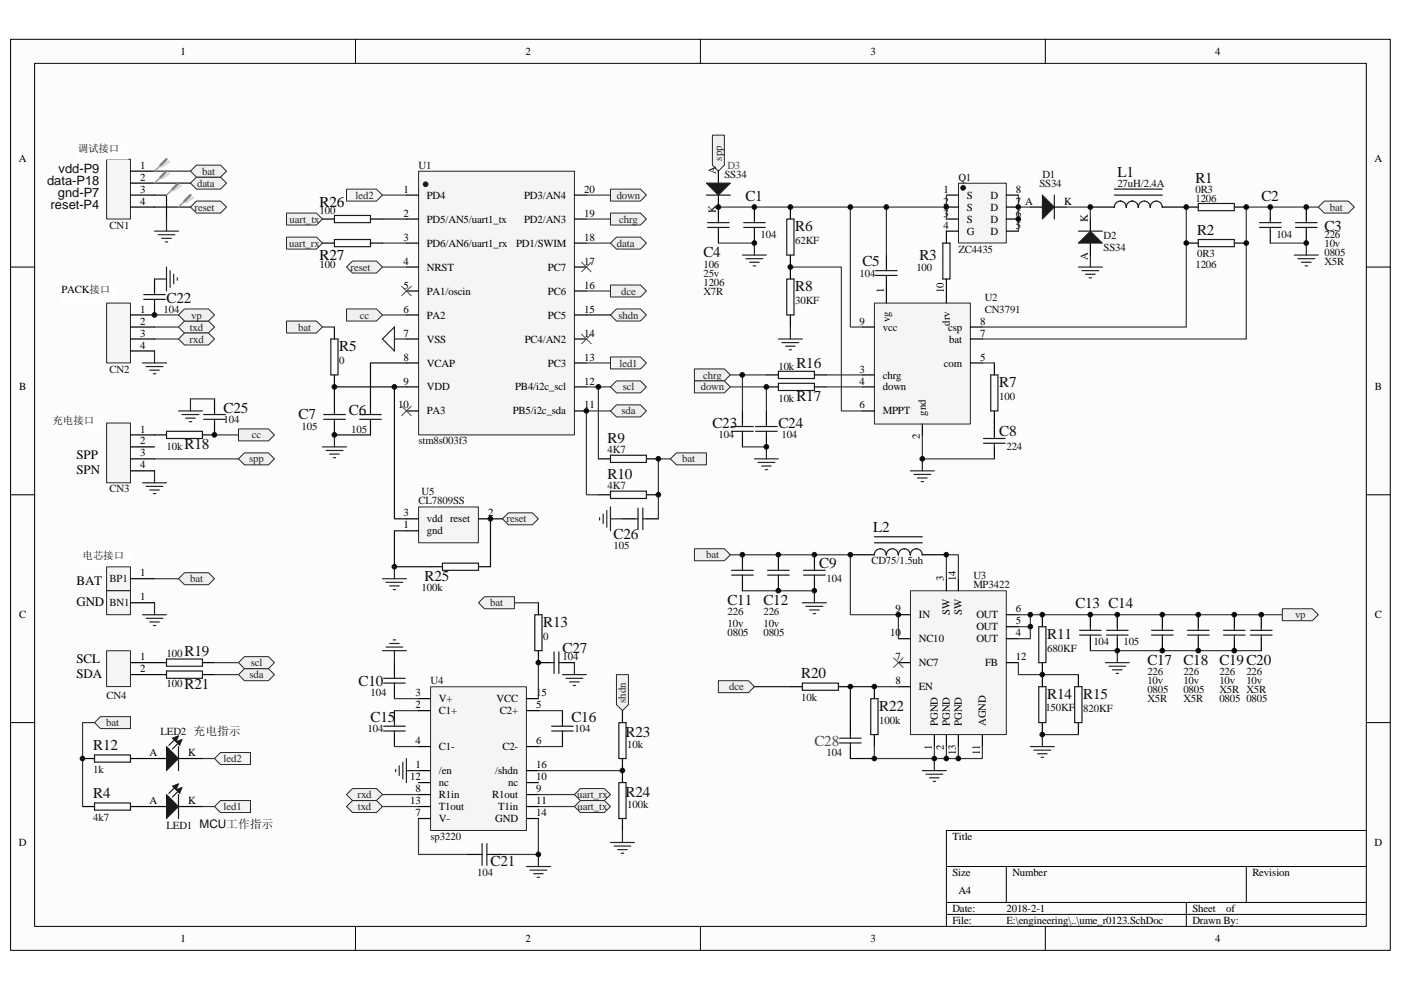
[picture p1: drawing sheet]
<svg xmlns="http://www.w3.org/2000/svg" width="297mm" height="210mm" viewBox="0 0 297 210" stroke-linecap="round" stroke-linejoin="round" font-family="sans-serif">
<path d="M2.3 8.4h292.5v193.2h-292.5z" fill="#fcfcfc"/>
<path d="M2.2 8.3h292.6v193.3h-292.6z" fill="none" stroke="#000" stroke-width=".21"/>
<path d="M7.4 13.5h282.3v183h-282.3z" fill="#fcfcfc"/>
<g fill="none" stroke="#000" stroke-width=".21">
<path d="M7.3 13.4h282.4v183.1h-282.4zM75.4 8.3v5.1M148.5 8.3v5.1M221.6 8.3v5.1M2.2 56.6h5.1M289.7 56.6h5.1M2.2 104.9h5.1M289.7 104.9h5.1M2.2 153.3h5.1M289.7 153.3h5.1M289.7 176.1h-89v20.4M75.4 196.5v5.1"/>
<path d="M148.5 196.5v5.1M200.7 183.8h89M200.7 191.4h89M200.7 194h89M213.4 183.8v7.6M221.6 196.5v5.1M251.5 191.4v5.1M264.2 183.8v7.6"/>
</g>
<path d="M193.1 125.3h20.3v30.5h-20.3z" fill="#f5f5f5"/>
<path d="M193 125.3h20.4v30.5h-20.4z" fill="none" stroke="#262626" stroke-width=".21"/>
<g fill="none" stroke="#000" stroke-width=".25">
<path d="M190.5 130.4h2.5M190.5 135.5h2.5M200.7 122.7v2.6M203.2 122.7v2.6M213.4 130.4h2.5M213.4 135.5h2.5M213.4 132.9h2.5M190.5 145.6h2.5M190.5 140.5h2.5M198.1 155.8v2.5M200.7 155.8v2.5M203.2 155.8v2.5"/>
<path d="M208.3 155.8v2.5M213.4 140.5h2.5"/>
</g>
<path d="M88.8 36.3h33v55.9h-33z" fill="#f5f5f5"/>
<path d="M88.7 36.3h33.1v55.9h-33.1z" fill="none" stroke="#262626" stroke-width=".21"/>
<path d="M86.2 56.6h2.5M86.2 61.7h2.5M86.2 66.8h2.5M86.2 71.9h2.5M86.2 77h2.5M86.2 82.1h2.5M86.2 87.2h2.5M121.8 87.2h2.5" fill="none" stroke="#000" stroke-width=".25"/>
<circle cx="90.2" cy="39.1" r=".5" fill="#151515" stroke="#1c1c1c" stroke-width=".21"/>
<g fill="none" stroke="#000" stroke-width=".25">
<path d="M86.2 51.6h2.5M86.2 46.5h2.5M86.2 41.4h2.5M121.8 56.6h2.5M121.8 51.6h2.5M121.8 46.5h2.5M121.8 41.4h2.5M121.8 77h2.5M121.8 71.9h2.5M121.8 66.8h2.5M121.8 61.7h2.5M121.8 82.1h2.5"/>
<path d="M172.7 117.7v2.5M180.3 117.7h5.1M195.6 117.7h5.1M172.7 122.7v2.6M221 130.4v2.5M231.2 130.4v2.5M231.2 135.5v2.5M236.9 130.4v2.5M236.9 135.5v2.5M221 140.5v5.1M221 153.3v2.5"/>
</g>
<g fill="none" stroke="#1c1c1c" stroke-width=".25">
<path d="M185.4 117.7a1.26 1.26 0 0 1 1.2-1.3 1.26 1.26 0 0 1 1.3 1.3M185.4 113.9h10.2M185.4 115.1h10.2M187.9 117.7a1.26 1.26 0 0 1 1.3-1.3 1.26 1.26 0 0 1 1.3 1.3M190.5 117.7a1.25 1.25 0 0 1 1.3-1.3h-.1a1.26 1.26 0 0 1 1.3 1.3 1.27 1.27 0 0 1 1.3-1.3 1.26 1.26 0 0 1 1.2 1.3M170.4 122h4.6M170.4 121h4.6M172.7 120.2v.8M172.7 122v.7M220.2 132.9h1.6v7.6h-1.6zM228.9 134.7h4.6M228.9 133.7h4.6"/>
<path d="M231.2 132.9v.8M231.2 134.7v.8M234.6 134.7h4.6M234.6 133.7h4.6M236.9 132.9v.8M236.9 134.7v.8M220.2 145.6h1.6v7.7h-1.6z"/>
</g>
<path d="M154.9 117.7h25.4v12.7h10.2v5.1M215.9 132.9h2.6M218.5 130.4v5.1h-2.6M198.1 158.3v2.6h2.6M200.7 158.3v2.6h2.5v-2.6M208.3 158.3v2.6h-5.1" fill="none" stroke="#393939" stroke-width=".25"/>
<g fill="none" stroke="#262626" stroke-width=".25">
<path d="M170.1 127.8h5.1M170.9 128.6h3.6M171.7 129.4h2M172.4 130.1h.5M172.7 125.3v2.5M236.9 138v2.5M234.4 140.5h5M235.1 141.3h3.6M235.9 142.1h2M236.6 142.8h.5M195.6 163.4h5.1M196.3 164.2h3.6"/>
<path d="M197.1 165h2M197.8 165.7h.5M198.1 160.9v2.5"/>
</g>
<g fill="#f0f0f0" stroke="#262626" stroke-width=".21">
<path d="M271.9 129.1h6.3l1.3 1.3-1.3 1.3h-6.3z" fill-rule="evenodd"/>
<path d="M37.8 69.4l1.3-1.3h5.1l1.3 1.3-1.3 1.2h-5.1z" fill-rule="evenodd"/>
</g>
<path d="M32.8 69.4h5" fill="none" stroke="#393939" stroke-width=".25"/>
<g fill="#f0f0f0" stroke="#262626" stroke-width=".21">
<path d="M60.7 50.3h6.4l1.3 1.3-1.3 1.2h-6.4z" fill-rule="evenodd"/>
<path d="M60.7 45.2h6.4l1.3 1.3-1.3 1.2h-6.4z" fill-rule="evenodd"/>
</g>
<path d="M81.1 51.6h5.1" fill="none" stroke="#393939" stroke-width=".25"/>
<path d="M37.8 71.9l1.3-1.3h5.1l1.3 1.3-1.3 1.3h-5.1z" fill-rule="evenodd" fill="#f0f0f0" stroke="#262626" stroke-width=".21"/>
<path d="M32.8 71.9h5" fill="none" stroke="#393939" stroke-width=".25"/>
<path d="M39.1 65.5h5.1l1.3 1.3-1.3 1.3h-5.1l-1.3-1.3z" fill-rule="evenodd" fill="#f0f0f0" stroke="#262626" stroke-width=".21"/>
<path d="M32.8 66.8h5" fill="none" stroke="#393939" stroke-width=".25"/>
<path d="M70.9 84.6v2.6M70.9 89.7v2.5" fill="none" stroke="#000" stroke-width=".25"/>
<path d="M68.6 87.9h4.6M68.6 88.9h4.6M70.9 87.2v.7M70.9 88.9v.8" fill="none" stroke="#1c1c1c" stroke-width=".25"/>
<path d="M73.5 40.1h6.3l1.3 1.3-1.3 1.3h-6.3z" fill-rule="evenodd" fill="#f5f5f5" stroke="#262626" stroke-width=".21"/>
<path d="M70.9 69.4v2.5M70.9 79.5v2.6M78.5 84.6v2.6M78.5 89.7v2.5M30.2 160.9h5.1M37.8 160.9h5.1" fill="none" stroke="#000" stroke-width=".25"/>
<path d="M70.1 71.9h1.6v7.6h-1.6zM76.3 87.9h4.5M76.3 88.9h4.5M78.5 87.2v.7M78.5 88.9v.8M37.6 156.3l-1.8 1.8M37.8 158.3v5.1M38.4 157.1l-1.8 1.8" fill="none" stroke="#1c1c1c" stroke-width=".25"/>
<path d="M86.2 77h-7.7v7.6M70.9 92.2h7.6M86.2 82.1h-15.3v2.5" fill="none" stroke="#0e0e0e" stroke-width=".25"/>
<g fill="#1c1c1c" stroke="#1c1c1c" stroke-width=".21">
<path d="M35.3 158.3l2.5 2.6-2.5 2.5z"/>
<path d="M37.3 157.3l1.3-.5-.5 1.3z"/>
<path d="M36.6 156.6l1.2-.5-.5 1.2z"/>
</g>
<path d="M46.8 169.8h6.3v2.5h-6.3l-1.3-1.2z" fill-rule="evenodd" fill="#f5f5f5" stroke="#262626" stroke-width=".21"/>
<path d="M17.5 160.9h2.5M27.7 160.9h2.5" fill="none" stroke="#000" stroke-width=".25"/>
<path d="M20 160.1h7.7v1.5h-7.7z" fill="none" stroke="#1c1c1c" stroke-width=".25"/>
<path d="M42.9 160.9h2.6" fill="none" stroke="#393939" stroke-width=".25"/>
<path d="M81.1 71.9l2.5-2.5v5zM83.6 71.9h2.6" fill="none" stroke="#262626" stroke-width=".25"/>
<path d="M22.6 33.8h5.1v12.7h-5.1z" fill="#f5f5f5"/>
<path d="M22.6 33.8h5.1v12.7h-5.1z" fill="none" stroke="#262626" stroke-width=".21"/>
<path d="M27.7 36.3h5.1M27.7 38.8h5.1M27.7 41.4h5.1M27.7 43.9h5.1" fill="none" stroke="#000" stroke-width=".25"/>
<path d="M16.5 30.2h10.7v3.5h-10.7z" fill="#fefefe"/>
<path d="M16.5 30.2h10.7v3.5h-10.7z" fill="none" stroke="#fefefe" stroke-width=".21"/>
<path d="M40.4 38.8l1.3-1.2h5.1l1.2 1.2-1.2 1.3h-5.1z" fill-rule="evenodd" fill="#f0f0f0" stroke="#262626" stroke-width=".21"/>
<path d="M32.8 38.8h7.6" fill="none" stroke="#0e0e0e" stroke-width=".25"/>
<path d="M40.4 43.9l1.3-1.2h5.1l1.2 1.2-1.2 1.3h-5.1z" fill-rule="evenodd" fill="#f0f0f0" stroke="#262626" stroke-width=".21"/>
<path d="M32.8 43.9h7.6M32.8 41.4h2.5v5.1" fill="none" stroke="#0e0e0e" stroke-width=".25"/>
<path d="M32.8 49h5M33.5 49.8h3.6M34.3 50.5h2M35 51.3h.6M35.3 46.5v2.5" fill="none" stroke="#262626" stroke-width=".25"/>
<path d="M73.5 56.6l1.2-1.2h5.1l1.3 1.2-1.3 1.3h-5.1z" fill-rule="evenodd" fill="#f0f0f0" stroke="#262626" stroke-width=".21"/>
<path d="M81.1 56.6h5.1" fill="none" stroke="#393939" stroke-width=".25"/>
<path d="M129.4 51.6l1.3-1.3h5.1l1.3 1.3-1.3 1.2h-5.1z" fill-rule="evenodd" fill="#f0f0f0" stroke="#262626" stroke-width=".21"/>
<path d="M124.3 51.6h5.1" fill="none" stroke="#393939" stroke-width=".25"/>
<path d="M147.2 116.4h6.4l1.3 1.3-1.3 1.2h-6.4z" fill-rule="evenodd" fill="#f0f0f0" stroke="#262626" stroke-width=".21"/>
<path d="M189.5 139.5l2 2.1M191.5 139.5l-2 2.1" fill="none" stroke="#4c4c4c" stroke-width=".21"/>
<g fill="#f0f0f0" stroke="#262626" stroke-width=".21">
<path d="M51.8 141.8h5.1l1.3 1.3-1.3 1.3h-5.1l-1.2-1.3z" fill-rule="evenodd"/>
<path d="M50.6 140.5l1.2-1.2h5.1l1.3 1.2-1.3 1.3h-5.1z" fill-rule="evenodd"/>
</g>
<path d="M17.5 116.7h10.7v3.5h-10.7z" fill="#fefefe"/>
<path d="M17.5 116.7h10.7v3.5h-10.7z" fill="none" stroke="#fefefe" stroke-width=".21"/>
<path d="M30.2 130.4h5.1M31 131.1h3.5M31.7 131.9h2.1M32.5 132.7h.5M32.8 127.8v2.6" fill="none" stroke="#262626" stroke-width=".25"/>
<g fill="#f0f0f0" stroke="#262626" stroke-width=".21">
<path d="M129.4 82.1l1.3-1.3h5.1l1.3 1.3-1.3 1.2h-5.1z" fill-rule="evenodd"/>
<path d="M130.7 85.9h5.1l1.3 1.3-1.3 1.2h-5.1l-1.3-1.2z" fill-rule="evenodd"/>
</g>
<path d="M124.3 82.1h5.1M126.9 82.1v15.2M129.4 87.2h-5.1v17.7h2.6" fill="none" stroke="#393939" stroke-width=".25"/>
<path d="M126.9 97.3h2.5M137.1 97.3h2.5M126.9 104.9h2.5M137.1 104.9h2.5" fill="none" stroke="#000" stroke-width=".25"/>
<path d="M129.4 96.6h7.7v1.5h-7.7zM129.4 104.2h7.7v1.5h-7.7z" fill="none" stroke="#1c1c1c" stroke-width=".25"/>
<path d="M142.1 97.3l1.3-1.2h6.4v2.5h-6.4z" fill-rule="evenodd" fill="#f0f0f0" stroke="#262626" stroke-width=".21"/>
<path d="M68.4 69.4h2.5" fill="none" stroke="#393939" stroke-width=".25"/>
<g fill="#f0f0f0" stroke="#262626" stroke-width=".21">
<path d="M60.7 68.1h6.4l1.3 1.3-1.3 1.2h-6.4z" fill-rule="evenodd"/>
<path d="M40.4 36.3l1.3-1.3h5.1l1.2 1.3-1.2 1.3h-5.1z" fill-rule="evenodd"/>
</g>
<path d="M32.8 36.3h7.6" fill="none" stroke="#393939" stroke-width=".25"/>
<path d="M20 153.3l1.3-1.3h6.4v2.5h-6.4z" fill-rule="evenodd" fill="#f0f0f0" stroke="#262626" stroke-width=".21"/>
<path d="M228.6 143.1v2.5M228.6 153.3v2.5" fill="none" stroke="#000" stroke-width=".25"/>
<path d="M227.9 145.6h1.5v7.7h-1.5z" fill="none" stroke="#1c1c1c" stroke-width=".25"/>
<path d="M157.4 125.3h15.3M231.2 138h36.2M215.9 140.5v2.6h12.7M221 155.8h7.6" fill="none" stroke="#393939" stroke-width=".25"/>
<path d="M37.8 122.7l1.3-1.2h5.1l1.3 1.2-1.3 1.3h-5.1z" fill-rule="evenodd" fill="#f0f0f0" stroke="#262626" stroke-width=".21"/>
<path d="M246.4 130.4v2.5M246.4 135.5v2.5" fill="none" stroke="#000" stroke-width=".25"/>
<path d="M244.2 134.7h4.5M244.2 133.7h4.5M246.4 132.9v.8M246.4 134.7v.8" fill="none" stroke="#1c1c1c" stroke-width=".25"/>
<path d="M13.1 60.1h11.4v4.2h-11.4z" fill="#fefefe"/>
<path d="M13.1 60.1h11.4v4.2h-11.4z" fill="none" stroke="#fefefe" stroke-width=".21"/>
<path d="M22.6 120.2h5.1v5.1h-5.1z" fill="#f5f5f5"/>
<path d="M22.6 120.2h5.1v5.1h-5.1z" fill="none" stroke="#262626" stroke-width=".21"/>
<path d="M27.7 122.7h5.1" fill="none" stroke="#000" stroke-width=".25"/>
<path d="M22.6 125.3h5.1v5.1h-5.1z" fill="#f5f5f5"/>
<path d="M22.6 125.3h5.1v5.1h-5.1z" fill="none" stroke="#262626" stroke-width=".21"/>
<path d="M27.7 127.8h5.1" fill="none" stroke="#000" stroke-width=".25"/>
<path d="M22.6 138h5.1v7.6h-5.1z" fill="#f5f5f5"/>
<path d="M22.6 138h5.1v7.6h-5.1z" fill="none" stroke="#262626" stroke-width=".21"/>
<path d="M157.4 117.7v2.5M165 117.7v2.5M157.4 122.7v2.6M165 122.7v2.6M254.1 130.4v2.5M254.1 135.5v2.5M261.7 130.4v2.5M261.7 135.5v2.5M267.4 130.4v2.5M267.4 135.5v2.5M27.7 140.5h5.1M27.7 143.1h5.1" fill="none" stroke="#000" stroke-width=".25"/>
<g fill="none" stroke="#1c1c1c" stroke-width=".25">
<path d="M155.1 122h4.6M155.1 121h4.6M157.4 120.2v.8M157.4 122v.7M162.7 122h4.6M162.7 121h4.6M165 120.2v.8M165 122v.7M251.8 134.7h4.6M251.8 133.7h4.6M254.1 132.9v.8M254.1 134.7v.8"/>
<path d="M259.4 134.7h4.6M259.4 133.7h4.6M261.7 132.9v.8M261.7 134.7v.8M265.1 134.7h4.6M265.1 133.7h4.6M267.4 132.9v.8M267.4 134.7v.8"/>
</g>
<path d="M200.7 122.7v-5h2.5v5M215.9 130.4h56" fill="none" stroke="#393939" stroke-width=".25"/>
<path d="M85.2 60.7l2 2M87.2 60.7l-2 2M123.3 70.9l2 2M125.3 70.9l-2 2M85.2 86.1l2 2.1M87.2 86.1l-2 2.1" fill="none" stroke="#4c4c4c" stroke-width=".21"/>
<path d="M218.5 158.3h5M219.2 159.1h3.6M220 159.9h2M221 155.8v2.5M220.7 160.6h.6" fill="none" stroke="#262626" stroke-width=".25"/>
<path d="M22.6 64.3h5.1v12.7h-5.1z" fill="#f5f5f5"/>
<path d="M22.6 64.3h5.1v12.7h-5.1z" fill="none" stroke="#262626" stroke-width=".21"/>
<path d="M27.7 66.8h5.1M27.7 69.4h5.1M27.7 71.9h5.1M27.7 74.4h5.1" fill="none" stroke="#000" stroke-width=".25"/>
<path d="M185.4 64.3h20.3v25.6h-20.3z" fill="#f5f5f5"/>
<path d="M185.4 64.3h20.3v25.6h-20.3z" fill="none" stroke="#262626" stroke-width=".21"/>
<g fill="none" stroke="#000" stroke-width=".25">
<path d="M182.8 69.4h2.6M182.8 79.5h2.6M187.9 61.7v2.6M200.7 61.7v2.6M205.7 69.4h2.6M205.7 71.9h2.6M205.7 77h2.6M210.8 77v2.5M182.8 87.2h2.6M182.8 82.1h2.6M195.6 90v2.5M210.8 87.2v5"/>
<path d="M210.8 94.8v2.5"/>
</g>
<path d="M210.1 79.5h1.5v7.7h-1.5zM208.5 94h4.6M208.5 93h4.6M210.8 92.2v.8M210.8 94v.8" fill="none" stroke="#1c1c1c" stroke-width=".25"/>
<path d="M208.3 77h2.5" fill="none" stroke="#393939" stroke-width=".25"/>
<path d="M193 99.9h5.1M195.6 97.3v2.6M193.8 100.6h3.5M194.5 101.4h2.1M195.3 102.2h.5" fill="none" stroke="#262626" stroke-width=".25"/>
<path d="M203.2 38.9h10.2v12.6h-10.2z" fill="#f5f5f5"/>
<path d="M203.2 38.9h10.2v12.6h-10.2z" fill="none" stroke="#262626" stroke-width=".21"/>
<g fill="none" stroke="#000" stroke-width=".25">
<path d="M152.3 43.9v2.6M152.3 49v2.6M160 43.9v2.6M160 49v2.6M167.6 43.9v2.6M167.6 54.1v5.1M187.9 54.1v2.5M187.9 59.2v2.5M200.7 41.4h2.5M200.7 43.9h2.5M200.7 46.5h2.5M200.7 59.2v2.5"/>
<path d="M203.2 49h-2.5v2.6M213.4 41.4h2.5M213.4 43.9h2.5M213.4 46.5h2.5M213.4 49h2.5M231.2 43.9h5.1M246.4 43.9h7.7M251.5 51.6h2.6M261.7 43.9h2.5M261.7 51.6h2.5M269.3 43.9v2.6M269.3 49v2.6"/>
<path d="M277 43.9v2.6M277 49v2.6M167.6 66.8v2.6M17.5 171.1h2.5M27.7 171.1h7.6M37.8 171.1h5.1"/>
</g>
<circle cx="204.2" cy="39.8" r=".5" fill="#000" stroke="#1c1c1c" stroke-width=".21"/>
<g fill="none" stroke="#1c1c1c" stroke-width=".25">
<path d="M150 48.2h4.6M150 47.2h4.6M152.3 46.5v.7M152.3 48.2v.8M157.7 48.2h4.5M157.7 47.2h4.5M160 46.5v.7M160 48.2v.8M166.8 59.2h1.5v7.6h-1.5zM166.8 46.5h1.5v7.6h-1.5zM185.6 58.4h4.6M185.6 57.4h4.6"/>
<path d="M187.9 56.6v.8M187.9 58.4v.8M199.9 51.6h1.5v7.6h-1.5zM236.3 40.1h10.1M236.3 41.4h10.1M246.4 43.9a1.26 1.26 0 0 0-1.2-1.2 1.26 1.26 0 0 0-1.3 1.2 1.26 1.26 0 0 0-1.3-1.2 1.26 1.26 0 0 0-1.3 1.2 1.27 1.27 0 0 0-1.2-1.2 1.27 1.27 0 0 0-1.3 1.2 1.27 1.27 0 0 0-1.3-1.2 1.27 1.27 0 0 0-1.2 1.2M254.1 43.2h7.6v1.5h-7.6zM254.1 50.8h7.6v1.5h-7.6zM267 48.2h4.6M267 47.2h4.6M269.3 46.5v.7M269.3 48.2v.8"/>
<path d="M274.7 48.2h4.5M274.7 47.2h4.5M277 46.5v.7M277 48.2v.8M20 170.3h7.7v1.5h-7.7zM37.6 166.5l-1.8 1.8M37.8 168.5v5.1M38.4 167.3l-1.8 1.7"/>
</g>
<path d="M152.3 51.6h7.7M152.3 43.9h48.4M180.3 43.9v25.5h2.5M187.9 43.9v10.2M200.7 41.4v5.1M269.3 51.6h7.7M195.6 92.5v4.8h15.2" fill="none" stroke="#393939" stroke-width=".25"/>
<g fill="#1c1c1c" stroke="#1c1c1c" stroke-width=".21">
<path d="M35.3 168.5l2.5 2.6-2.5 2.5z"/>
<path d="M37.3 167.5l1.3-.5-.5 1.3z"/>
<path d="M36.6 166.8l1.2-.6-.5 1.3z"/>
</g>
<path d="M157.4 54.1h5.1M158.2 54.9h3.5M158.9 55.6h2.1M159.7 56.4h.5M160 51.6v2.5M274.4 54.1h5.1M275.2 54.9h3.5M275.9 55.6h2.1M276.7 56.4h.5M277 51.6v2.5" fill="none" stroke="#262626" stroke-width=".25"/>
<path d="M279.5 43.9l1.3-1.2h5.1l1.2 1.2-1.2 1.3h-5.1z" fill-rule="evenodd" fill="#f0f0f0" stroke="#262626" stroke-width=".21"/>
<path d="M215.9 43.9h2.6M215.9 41.4v7.6M226.1 43.9h5.1v2.6M251.5 43.9v25.5h-43.2M279.5 43.9h-15.3v28h-55.9" fill="none" stroke="#393939" stroke-width=".25"/>
<path d="M218.5 43.9h2.5M223.5 43.9h2.6M231.2 46.5v2.5M231.2 51.6v2.5" fill="none" stroke="#000" stroke-width=".25"/>
<g fill="#1c1c1c" stroke="#1c1c1c" stroke-width=".21">
<path d="M228.6 51.6l2.6-2.6 2.5 2.6z"/>
<path d="M221 41.4l2.5 2.5-2.5 2.6z"/>
</g>
<path d="M223.5 41.4v5.1M228.6 49h5.1" fill="none" stroke="#1c1c1c" stroke-width=".25"/>
<path d="M228.6 56.6h5.1M229.4 57.4h3.6M230.2 58.2h2M230.9 58.9h.5M231.2 54.1v2.5" fill="none" stroke="#262626" stroke-width=".25"/>
<g fill="#f0f0f0" stroke="#262626" stroke-width=".21">
<path d="M151 28.7h2.6v6.3l-1.3 1.3-1.3-1.3z" fill-rule="evenodd"/>
<path d="M50.6 97.3l1.2-1.2h5.1l1.3 1.2-1.3 1.3h-5.1z" fill-rule="evenodd"/>
</g>
<path d="M32.8 97.3h17.8" fill="none" stroke="#393939" stroke-width=".25"/>
<path d="M11.2 88.1h10.6v3.5h-10.6z" fill="#fefefe"/>
<path d="M11.2 88.1h10.6v3.5h-10.6z" fill="none" stroke="#fefefe" stroke-width=".21"/>
<path d="M32.8 99.9v2.5M30.2 102.4h5.1M31 103.2h3.5M31.7 103.9h2.1M32.5 104.7h.5M111.6 183.8h5.1M112.4 184.6h3.5M113.1 185.3h2.1M113.9 186.1h.5M114.1 181.2v2.6" fill="none" stroke="#262626" stroke-width=".25"/>
<path d="M83.6 140.5v2.6M83.6 145.6v2.6M83.6 150.7v2.6M83.6 155.8v2.5M119.2 150.7v2.6M119.2 155.8v2.5M98.9 181.2h2.5M104 181.2h2.5" fill="none" stroke="#000" stroke-width=".25"/>
<g fill="none" stroke="#1c1c1c" stroke-width=".25">
<path d="M81.3 144.9h4.6M81.3 143.9h4.6M81.3 155h4.6M81.3 154h4.6M83.6 143.1v.8M83.6 144.9v.7M83.6 153.3v.7M83.6 155v.8M117 155h4.5M117 154h4.5M119.2 153.3v.7M119.2 155v.8"/>
<path d="M102.2 178.9v4.6M103.2 178.9v4.6M101.4 181.2h.8M103.2 181.2h.8"/>
</g>
<path d="M83.6 150.7h5.1M83.6 158.3h5.1M114.1 150.7h5.1M114.1 158.3h5.1M81.1 168.5h7.6M114.1 168.5h7.7" fill="none" stroke="#393939" stroke-width=".25"/>
<g fill="#f0f0f0" stroke="#262626" stroke-width=".21">
<path d="M101.4 127.8l1.3-1.2h6.4v2.5h-6.4z" fill-rule="evenodd"/>
<path d="M73.5 171.1l1.2-1.3h5.1l1.3 1.3-1.3 1.2h-5.1z" fill-rule="evenodd"/>
<path d="M73.5 168.5l1.2-1.2h5.1l1.3 1.2-1.3 1.3h-5.1z" fill-rule="evenodd"/>
</g>
<path d="M81.1 171.1h7.6M114.1 171.1h7.7" fill="none" stroke="#393939" stroke-width=".25"/>
<g fill="#f0f0f0" stroke="#262626" stroke-width=".21">
<path d="M121.8 168.5l1.3-1.2h5l1.3 1.2-1.3 1.3h-5z" fill-rule="evenodd"/>
<path d="M121.8 171.1l1.3-1.3h5l1.3 1.3-1.3 1.2h-5z" fill-rule="evenodd"/>
</g>
<path d="M185.4 158.3v2.6h12.7M185.4 145.6h5.1M88.7 173.6v7.6h10.2M114.1 173.6v7.6h-7.6" fill="none" stroke="#393939" stroke-width=".25"/>
<path d="M114.1 127.8v2.6M114.1 138v2.5M167.6 145.6h2.5M177.8 145.6h2.5M185.4 145.6v2.6M185.4 155.8v2.5" fill="none" stroke="#000" stroke-width=".25"/>
<path d="M113.4 130.4h1.5v7.6h-1.5zM170.1 144.9h7.7v1.5h-7.7zM184.6 148.2h1.6v7.6h-1.6z" fill="none" stroke="#1c1c1c" stroke-width=".25"/>
<path d="M129.4 60.5h6.4l1.3 1.2-1.3 1.3h-6.4z" fill-rule="evenodd" fill="#f0f0f0" stroke="#262626" stroke-width=".21"/>
<path d="M124.3 61.7h5.1" fill="none" stroke="#393939" stroke-width=".25"/>
<path d="M152.3 144.4h6.4l1.3 1.2-1.3 1.3h-6.4z" fill-rule="evenodd" fill="#f0f0f0" stroke="#262626" stroke-width=".21"/>
<path d="M42.9 171.1h2.6" fill="none" stroke="#393939" stroke-width=".25"/>
<path d="M45.5 160.9l1.3-1.3h6.3v2.6h-6.3z" fill-rule="evenodd" fill="#f5f5f5" stroke="#262626" stroke-width=".21"/>
<path d="M162.5 79.5h2.5M172.7 79.5h2.5M162.5 82.1h2.5M172.7 82.1h2.5" fill="none" stroke="#000" stroke-width=".25"/>
<path d="M165 78.8h7.7v1.5h-7.7zM165 81.3h7.7v1.5h-7.7z" fill="none" stroke="#1c1c1c" stroke-width=".25"/>
<path d="M124.3 46.5h5.1M124.3 77h5.1" fill="none" stroke="#393939" stroke-width=".25"/>
<g fill="#f0f0f0" stroke="#262626" stroke-width=".21">
<path d="M129.4 45.2h6.4l1.3 1.3-1.3 1.2h-6.4z" fill-rule="evenodd"/>
<path d="M129.4 40.1h6.4l1.3 1.3-1.3 1.3h-6.4z" fill-rule="evenodd"/>
<path d="M147.2 78.3h6.4l1.3 1.2-1.3 1.3h-6.4z" fill-rule="evenodd"/>
<path d="M147.2 80.8h6.4l1.3 1.3-1.3 1.2h-6.4z" fill-rule="evenodd"/>
</g>
<path d="M165 71.9h5.1M165.8 72.7h3.6M166.6 73.4h2M167.3 74.2h.5M167.6 69.4v2.5M160 97.3h5M160.7 98.1h3.6M161.5 98.8h2M162.2 99.6h.5M162.5 94.8v2.5" fill="none" stroke="#262626" stroke-width=".25"/>
<path d="M157.4 87.2v2.5M157.4 92.2v2.6M162.5 87.2v2.5M162.5 92.2v2.6" fill="none" stroke="#000" stroke-width=".25"/>
<path d="M155.1 91.5h4.6M155.1 90.5h4.6M157.4 89.7v.8M157.4 91.5v.7M160.2 91.5h4.6M160.2 90.5h4.6M162.5 89.7v.8M162.5 91.5v.7" fill="none" stroke="#1c1c1c" stroke-width=".25"/>
<path d="M167.6 56.6h10.8v30.6h4.4M154.9 79.5h7.6M157.4 79.5v7.7M175.2 79.5h7.6M154.9 82.1h7.6v5.1M157.4 94.8h5.1M175.2 82.1h7.6" fill="none" stroke="#393939" stroke-width=".25"/>
<path d="M22.6 89.7h5.1v12.7h-5.1z" fill="#f5f5f5"/>
<path d="M22.6 89.7h5.1v12.7h-5.1z" fill="none" stroke="#262626" stroke-width=".21"/>
<path d="M27.7 92.2h7.6M27.7 94.8h5.1M27.7 97.3h5.1M27.7 99.9h5.1M42.9 92.2h2.6" fill="none" stroke="#000" stroke-width=".25"/>
<path d="M35.3 91.5h7.6v1.5h-7.6z" fill="none" stroke="#1c1c1c" stroke-width=".25"/>
<g fill="#f0f0f0" stroke="#262626" stroke-width=".21">
<path d="M50.6 91h6.3l1.3 1.2-1.3 1.3h-6.3z" fill-rule="evenodd"/>
<path d="M73.5 65.5h6.3l1.3 1.3-1.3 1.3h-6.3z" fill-rule="evenodd"/>
</g>
<path d="M81.1 66.8h5.1M40.4 84.6h5.1M45.5 92.2h5.1M32.8 122.7h5M20 153.3h-2.5v17.8M45.5 140.5h5.1M45.5 143.1h5.1" fill="none" stroke="#393939" stroke-width=".25"/>
<g fill="none" stroke="#262626" stroke-width=".25">
<path d="M32.8 59.2h2.5M35.3 56.6v5.1M36.1 57.4v3.6M36.8 58.2v2M37.6 58.9v.5M30.2 77h5.1M31 77.7h3.5M31.7 78.5h2.1M32.5 79.3h.5M32.8 74.4v2.6M37.8 87.2h5.1M38.6 87.9h3.6"/>
<path d="M39.4 88.7h2M40.1 89.5h.5M40.4 84.6v2.6M68.4 94.8h5.1M69.1 95.5h3.6M69.9 96.3h2M70.7 97.1h.5M70.9 92.2v2.6"/>
</g>
<path d="M32.8 59.2v2.5M32.8 64.3v2.5M45.5 84.6v2.6M45.5 89.7v2.5M32.8 143.1h2.5M32.8 140.5h2.5M42.9 143.1h2.6M42.9 140.5h2.6" fill="none" stroke="#000" stroke-width=".25"/>
<path d="M30.5 62.5h4.5M30.5 63.5h4.5M32.8 61.7v.8M32.8 63.5v.8M43.2 88.9h4.6M43.2 87.9h4.6M45.5 87.2v.7M45.5 88.9v.8M35.3 139.8h7.6v1.5h-7.6zM35.3 142.3h7.6v1.6h-7.6z" fill="none" stroke="#1c1c1c" stroke-width=".25"/>
<path d="M129.4 75.7h6.4l1.3 1.3-1.3 1.3h-6.4z" fill-rule="evenodd" fill="#f5f5f5" stroke="#262626" stroke-width=".21"/>
<path d="M124.3 41.4h5.1M142.1 97.3h-2.5v12.7" fill="none" stroke="#393939" stroke-width=".25"/>
<path d="M132 110h2.5M137.1 110h2.5" fill="none" stroke="#000" stroke-width=".25"/>
<path d="M134.5 110h.8M135.3 107.8v4.5M136.3 110h.8M136.3 107.8v4.5" fill="none" stroke="#1c1c1c" stroke-width=".25"/>
<path d="M127.1 109.8v.5M127.9 109v2.1M128.6 108.3v3.5M129.4 110h2.6M129.4 107.5v5.1" fill="none" stroke="#262626" stroke-width=".25"/>
<path d="M123.3 55.6l2 2.1M125.3 55.6l-2 2.1" fill="none" stroke="#4c4c4c" stroke-width=".21"/>
<path d="M91.3 145.7h20.3v30.4h-20.3z" fill="#f5f5f5"/>
<path d="M91.3 145.7h20.3v30.4h-20.3z" fill="none" stroke="#262626" stroke-width=".21"/>
<g fill="none" stroke="#000" stroke-width=".25">
<path d="M88.7 150.7h2.6M88.7 148.2h2.6M88.7 158.3h2.6M111.6 150.7h2.5M111.6 148.2h2.5M111.6 158.3h2.5M114.1 140.5h2.6M119.2 140.5h2.6M132 150.7v2.6M88.7 163.4h2.6M88.7 168.5h2.6M88.7 171.1h2.6"/>
<path d="M88.7 166h2.6M88.7 173.6h2.6M111.6 163.4h2.5M111.6 168.5h2.5M111.6 171.1h2.5M111.6 166h2.5M111.6 173.6h2.5M132 160.9v2.5"/>
</g>
<path d="M109.1 127.8h5M83.6 148.2h5.1M114.1 140.5v7.7" fill="none" stroke="#393939" stroke-width=".25"/>
<path d="M117.5 138.3v4.5M118.5 138.3v4.5M116.7 140.5h.8M118.5 140.5h.7M131.2 153.3h1.5v7.6h-1.5z" fill="none" stroke="#1c1c1c" stroke-width=".25"/>
<path d="M81.1 138h5.1M81.8 137.2h3.6M82.6 136.5h2M83.4 135.7h.5M83.6 138v2.5M119.2 143.1h5.1M120 143.9h3.6M120.8 144.6h2M121.5 145.4h.5M121.8 140.5v2.6" fill="none" stroke="#262626" stroke-width=".25"/>
<path d="M130.7 143.1h2.5v6.4l-1.2 1.2-1.3-1.2z" fill-rule="evenodd" fill="#f0f0f0" stroke="#262626" stroke-width=".21"/>
<path d="M114.1 163.4h17.9" fill="none" stroke="#393939" stroke-width=".25"/>
<path d="M132 163.4v2.6M132 173.6v2.5" fill="none" stroke="#000" stroke-width=".25"/>
<path d="M131.2 166h1.5v7.6h-1.5z" fill="none" stroke="#1c1c1c" stroke-width=".25"/>
<path d="M129.4 178.7h5.1M130.2 179.5h3.5M132 176.1v2.6M131 180.2h2M131.7 181h.5" fill="none" stroke="#262626" stroke-width=".25"/>
<path d="M130.7 65.5h5.1l1.3 1.3-1.3 1.3h-5.1l-1.3-1.3z" fill-rule="evenodd" fill="#f0f0f0" stroke="#262626" stroke-width=".21"/>
<path d="M81.1 41.4h5.1" fill="none" stroke="#393939" stroke-width=".25"/>
<path d="M83.9 163.2v.5M84.6 162.4v2.1M85.4 161.6v3.6M86.2 163.4h2.5M86.2 160.9v5.1" fill="none" stroke="#262626" stroke-width=".25"/>
<path d="M152.3 36.3v2.5M152.3 41.4v2.5M180.3 153.3v2.5M180.3 158.3v2.6" fill="none" stroke="#000" stroke-width=".25"/>
<path d="M149.8 41.4h5.1M178 157.6h4.6M178 156.6h4.6M180.3 155.8v.8M180.3 157.6v.7" fill="none" stroke="#1c1c1c" stroke-width=".25"/>
<path d="M160 145.6h7.6M185.4 145.6h-5.1v7.7M180.3 160.9h5.1" fill="none" stroke="#0e0e0e" stroke-width=".25"/>
<path d="M149.8 38.8h5.1l-2.6 2.6z" fill="#1c1c1c" stroke="#1c1c1c" stroke-width=".21"/>
<path d="M88.8 107.5h12.6v7.6h-12.6z" fill="#f5f5f5"/>
<path d="M88.7 107.5h12.7v7.6h-12.7z" fill="none" stroke="#262626" stroke-width=".21"/>
<path d="M86.2 110h2.5M86.2 112.6h2.5M101.4 110h2.6" fill="none" stroke="#000" stroke-width=".25"/>
<path d="M106.5 110l1.3-1.2h5.1l1.2 1.2-1.2 1.3h-5.1z" fill-rule="evenodd" fill="#f0f0f0" stroke="#262626" stroke-width=".21"/>
<path d="M68.4 46.5h2.5M68.4 51.6h2.5M78.5 46.5h2.6M78.5 51.6h2.6M91.3 120.2h2.5M101.4 120.2h2.6" fill="none" stroke="#000" stroke-width=".25"/>
<path d="M70.9 45.7h7.6v1.5h-7.6zM70.9 50.8h7.6v1.5h-7.6zM93.8 119.4h7.6v1.6h-7.6z" fill="none" stroke="#1c1c1c" stroke-width=".25"/>
<path d="M81.1 122.7h5.1M81.8 123.5h3.6M82.6 124.3h2M83.4 125.1h.5M83.6 120.2v2.5" fill="none" stroke="#262626" stroke-width=".25"/>
<path d="M81.1 46.5h5.1M124.3 66.8h5.1M83.6 82.1v27.9h2.6M86.2 112.6h-2.6v7.6h7.7M106.5 110h-2.5v10.2" fill="none" stroke="#0e0e0e" stroke-width=".25"/>
<path d="M34.5 35l-1.7 1.3M34.5 37.6l-1.7 1.2M37.1 40.1l-1.8 1.3M39.6 42.7l-1.8 1.2" fill="none" stroke="#d6d6d6" stroke-width=".21"/>
<path d="M35.8 34.3l-1.5 1M35.8 36.8l-1.5 1M38.4 39.3l-1.6 1.1M40.9 41.9l-1.5 1" fill="none" stroke="#d6d6d6" stroke-width=".51"/>
<path d="M34.3 34.8l-1.5 1.5M34.3 37.3l-1.5 1.5M36.8 39.9l-1.5 1.5M39.4 42.4l-1.6 1.5" fill="none" stroke="#808080" stroke-width=".21"/>
<path d="M35.3 33.8l-1.3 1.2M35.3 36.3l-1.3 1.3M37.8 38.8l-1.2 1.3M40.4 41.4l-1.3 1.3" fill="none" stroke="#808080" stroke-width=".51"/>
<g fill="#0e0e0e" stroke="#0e0e0e" stroke-width=".21">
<circle cx="17.5" cy="160.9" r=".49"/>
<circle cx="32.7" cy="66.8" r=".5"/>
<circle cx="45.5" cy="92.2" r=".49"/>
<circle cx="70.9" cy="92.2" r=".49"/>
<circle cx="70.9" cy="82.1" r=".49"/>
<circle cx="83.6" cy="120.2" r=".49"/>
<circle cx="83.6" cy="82.1" r=".49"/>
<circle cx="104" cy="110" r=".5"/>
<circle cx="114.1" cy="181.2" r=".49"/>
<circle cx="114.1" cy="140.5" r=".49"/>
<circle cx="124.3" cy="87.1" r=".49"/>
<circle cx="126.9" cy="82.1" r=".49"/>
<circle cx="132" cy="163.4" r=".5"/>
<circle cx="139.6" cy="104.9" r=".49"/>
<circle cx="139.6" cy="97.3" r=".49"/>
<circle cx="152.3" cy="43.9" r=".49"/>
<circle cx="157.4" cy="117.7" r=".49"/>
<circle cx="157.4" cy="79.5" r=".49"/>
<circle cx="159.9" cy="51.5" r=".5"/>
<circle cx="159.9" cy="43.9" r=".5"/>
<circle cx="162.5" cy="94.8" r=".5"/>
<circle cx="162.5" cy="82.1" r=".5"/>
<circle cx="165" cy="125.3" r=".5"/>
<circle cx="165" cy="117.7" r=".5"/>
<circle cx="167.6" cy="56.6" r=".49"/>
<circle cx="167.6" cy="43.9" r=".49"/>
<circle cx="172.7" cy="125.3" r=".49"/>
<circle cx="172.6" cy="117.7" r=".49"/>
<circle cx="180.3" cy="145.6" r=".49"/>
<circle cx="180.3" cy="117.7" r=".49"/>
<circle cx="180.3" cy="43.9" r=".49"/>
<circle cx="185.4" cy="160.9" r=".49"/>
<circle cx="185.4" cy="145.6" r=".49"/>
<circle cx="187.9" cy="43.9" r=".49"/>
<circle cx="190.5" cy="130.4" r=".5"/>
<circle cx="195.5" cy="97.3" r=".49"/>
<circle cx="198.1" cy="160.9" r=".49"/>
<circle cx="200.6" cy="160.9" r=".49"/>
<circle cx="200.6" cy="117.7" r=".49"/>
<circle cx="200.6" cy="43.9" r=".49"/>
<circle cx="203.2" cy="160.9" r=".5"/>
<circle cx="215.9" cy="46.5" r=".49"/>
<circle cx="215.9" cy="43.9" r=".49"/>
<circle cx="218.4" cy="132.9" r=".5"/>
<circle cx="218.4" cy="130.4" r=".5"/>
<circle cx="221" cy="155.8" r=".5"/>
<circle cx="221" cy="143.1" r=".5"/>
<circle cx="221" cy="130.4" r=".5"/>
<circle cx="231.2" cy="130.4" r=".5"/>
<circle cx="231.2" cy="43.9" r=".5"/>
<circle cx="236.9" cy="138" r=".49"/>
<circle cx="236.9" cy="130.4" r=".49"/>
<circle cx="246.4" cy="138" r=".5"/>
<circle cx="246.4" cy="130.4" r=".5"/>
<circle cx="251.5" cy="51.5" r=".49"/>
<circle cx="251.5" cy="43.9" r=".49"/>
<circle cx="254.1" cy="138" r=".49"/>
<circle cx="254.1" cy="130.4" r=".49"/>
<circle cx="261.7" cy="138" r=".5"/>
<circle cx="261.7" cy="130.4" r=".5"/>
<circle cx="264.2" cy="51.5" r=".5"/>
<circle cx="264.2" cy="43.9" r=".5"/>
<circle cx="267.4" cy="130.4" r=".49"/>
<circle cx="269.3" cy="43.9" r=".49"/>
<circle cx="277" cy="51.5" r=".5"/>
<circle cx="276.9" cy="43.9" r=".5"/>
</g>
<g font-size="3.2" fill="#0e0e0e">
<text x="236.9" y="37.4">L1</text>
<text x="253.4" y="38.7">R1</text>
<text x="158" y="42.5">C1</text>
<text x="267.4" y="42.5">C2</text>
<text x="168.6" y="49">R6</text>
<text x="253.8" y="49.8">R2</text>
<text x="280.8" y="48.9">C3</text>
<text x="149.1" y="54.6">C4</text>
<text x="182.9" y="56.5">C5</text>
<text x="194.9" y="55.2">R3</text>
<text x="35.3" y="64.3">C22</text>
<text x="168.6" y="61.7">R8</text>
<text x="71.9" y="74.4">R5</text>
<text x="168.9" y="78.1">R16</text>
<text x="211.9" y="82.1">R7</text>
<text x="47.4" y="87.7">C25</text>
<text x="63.3" y="88.9">C7</text>
<text x="74" y="87.9">C6</text>
<text x="168.9" y="85.1">R17</text>
<text x="39.1" y="95.3">R18</text>
<text x="128.8" y="94">R9</text>
<text x="151.1" y="90.8">C23</text>
<text x="165.1" y="90.8">C24</text>
<text x="211.9" y="92.5">C8</text>
<text x="128.8" y="101.7">R10</text>
<text x="185.1" y="112.8">L2</text>
<text x="130.1" y="114.4">C26</text>
<text x="90" y="123.3">R25</text>
<text x="173.7" y="120.5">C9</text>
<text x="154.2" y="128.4">C11</text>
<text x="161.9" y="128.4">C12</text>
<text x="228" y="129">C13 C14</text>
<text x="115.2" y="132.9">R13</text>
<text x="222" y="135.5">R11</text>
<text x="39.1" y="139.2">R19</text>
<text x="119.2" y="138.5">C27</text>
<text x="169.9" y="143.9">R20</text>
<text x="243.3" y="141.1">C17</text>
<text x="250.9" y="141.1">C18</text>
<text x="258.5" y="141.1">C19C20</text>
<text x="39.1" y="146.2">R21</text>
<text x="76" y="145.5">C10</text>
<text x="222" y="148.2">R14</text>
<text x="229.7" y="148.2">R15</text>
<text x="78.5" y="153.1">C15</text>
<text x="121.2" y="153.1">C16</text>
<text x="186.4" y="150.7">R22</text>
<text x="19.8" y="159.1">R12</text>
<text x="132.6" y="156.3">R23</text>
<text x="19.8" y="169.3">R4</text>
<text x="132.6" y="169">R24</text>
<text x="104" y="183.7">C21</text>
</g>
<g font-size="3.2">
<text x="67.8" y="43.8">R26</text>
<text x="67.8" y="55.2">R27</text>
</g>
<text font-size="3.2" fill="#4c4c4c" x="172.7" y="158.2">C28</text>
<g font-size="2.8">
<text x="16.2" y="100.5">SPN</text>
<text x="16.2" y="97.3">SPP</text>
<text x="16.2" y="124">BAT</text>
<text x="16.2" y="128.5">GND</text>
<text x="16.2" y="143.7">SDA</text>
<text x="16.2" y="140.5">SCL</text>
</g>
<g font-size="2.7" fill="#0e0e0e">
<text x="10" y="39.3">data-P18</text>
<text x="12.3" y="41.8">gnd-P7</text>
<text x="12.4" y="36.7">vdd-P9</text>
<text x="10.7" y="44.4">reset-P4</text>
</g>
<g font-size="2.3">
<text x="38.3" y="11.6">1</text>
<text x="111.4" y="11.6">2</text>
<text x="184.5" y="11.6">3</text>
<text x="257.7" y="11.6">4</text>
<text x="4" y="34.5">A</text>
<text x="29.7" y="35.8">1</text>
<text x="291.4" y="34.5">A</text>
<text x="29.7" y="38.3">2</text>
<text x="29.7" y="40.9">3</text>
<text x="85.6" y="40.9">1</text>
<text x="123.8" y="40.9">20</text>
<text x="151.8" y="36.8" transform="rotate(-90 151.8 36.8)">A</text>
<text x="200" y="40.9">1</text>
<text x="215.4" y="40.9">8</text>
<text x="29.7" y="43.4">4</text>
<text x="85.6" y="46">2</text>
<text x="90.5" y="42.1">PD4</text>
<text x="90.5" y="47.2">PD5/AN5/uart1_tx</text>
<text x="111.1" y="47.2">PD2/AN3</text>
<text x="111.1" y="42.1">PD3/AN4</text>
<text x="123.8" y="46">19</text>
<text x="151.8" y="45.1" transform="rotate(-90 151.8 45.1)">K</text>
<text x="200" y="43.4">2</text>
<text x="200" y="46">3</text>
<text x="205" y="42.1">S</text>
<text x="205" y="44.7">S</text>
<text x="205" y="47.2">S</text>
<text x="210" y="47.2">D</text>
<text x="210" y="44.7">D</text>
<text x="210" y="42.1">D</text>
<text x="215.4" y="46">6</text>
<text x="215.4" y="43.4">7</text>
<text x="217.4" y="43.4">A</text>
<text x="225.6" y="43.4">K</text>
<text x="230.6" y="47" transform="rotate(-90 230.6 47)">K</text>
<text x="85.6" y="51">3</text>
<text x="90.5" y="52.3">PD6/AN6/uart1_rx</text>
<text x="109.4" y="52.3">PD1/SWIM</text>
<text x="123.8" y="51">18</text>
<text x="200" y="48.5">4</text>
<text x="205" y="49.8">G</text>
<text x="210" y="49.8">D</text>
<text x="215.4" y="48.5">5</text>
<text x="85.6" y="56.1">4</text>
<text x="90.5" y="57.4">NRST</text>
<text x="116.2" y="57.4">PC7</text>
<text x="123.8" y="56.1">17</text>
<text x="230.6" y="55.2" transform="rotate(-90 230.6 55.2)">A</text>
<text x="13.1" y="62.1">PACK接口</text>
<text x="85.6" y="61.2">5</text>
<text x="90.5" y="62.5">PA1/oscin</text>
<text x="116.2" y="62.5">PC6</text>
<text x="123.8" y="61.2">16</text>
<text x="187.4" y="62.3" transform="rotate(-90 187.4 62.3)">1</text>
<text x="200.1" y="62.3" transform="rotate(-90 200.1 62.3)">10</text>
<text x="29.7" y="66.3">1</text>
<text x="29.7" y="68.8">2</text>
<text x="29.7" y="71.4">3</text>
<text x="85.6" y="66.3">6</text>
<text x="85.6" y="71.4">7</text>
<text x="90.5" y="67.6">PA2</text>
<text x="116.2" y="67.6">PC5</text>
<text x="123.8" y="66.3">15</text>
<text x="123.8" y="71.4">14</text>
<text x="182.2" y="68.8">9</text>
<text x="187.2" y="70.1">vcc</text>
<text x="188.7" y="68.3" transform="rotate(-90 188.7 68.3)">vg</text>
<text x="201" y="70.1">csp</text>
<text x="201.4" y="69.1" transform="rotate(-90 201.4 69.1)">drv</text>
<text x="207.8" y="71.4">7</text>
<text x="207.8" y="68.8">8</text>
<text x="29.7" y="73.9">4</text>
<text x="85.6" y="76.5">8</text>
<text x="90.5" y="72.7">VSS</text>
<text x="90.5" y="77.7">VCAP</text>
<text x="111.2" y="72.7">PC4/AN2</text>
<text x="116.2" y="77.7">PC3</text>
<text x="123.8" y="76.5">13</text>
<text x="200.1" y="77.7">com</text>
<text x="201.2" y="72.7">bat</text>
<text x="207.8" y="76.5">5</text>
<text x="4" y="82.8">B</text>
<text x="85.6" y="81.6">9</text>
<text x="90.5" y="82.8">VDD</text>
<text x="109.2" y="82.8">PB4/i2c_scl</text>
<text x="123.8" y="81.6">12</text>
<text x="182.2" y="79">3</text>
<text x="182.2" y="81.6">4</text>
<text x="187.2" y="80.3">chrg</text>
<text x="187.2" y="82.8">down</text>
<text x="291.5" y="82.8">B</text>
<text x="84.5" y="86.6">10</text>
<text x="90.5" y="87.9">PA3</text>
<text x="108.7" y="87.9">PB5/i2c_sda</text>
<text x="123.8" y="86.6">11</text>
<text x="182.2" y="86.6">6</text>
<text x="187.2" y="87.9">MPPT</text>
<text x="196.3" y="88.2" transform="rotate(-90 196.3 88.2)">gnd</text>
<text x="29.7" y="91.7">1</text>
<text x="29.7" y="94.3">2</text>
<text x="195" y="93.1" transform="rotate(-90 195 93.1)">2</text>
<text x="29.7" y="96.8">3</text>
<text x="29.7" y="99.4">4</text>
<text x="85.6" y="112.1">1</text>
<text x="85.6" y="109.5">3</text>
<text x="90.5" y="113.3">gnd</text>
<text x="90.5" y="110.8">vdd reset</text>
<text x="103.5" y="109.5">2</text>
<text x="29.7" y="122.2">1</text>
<text x="200.1" y="123.3" transform="rotate(-90 200.1 123.3)">3</text>
<text x="202.6" y="123.3" transform="rotate(-90 202.6 123.3)">14</text>
<text x="4" y="131.1">C</text>
<text x="29.7" y="127.3">1</text>
<text x="189.9" y="129.9">9</text>
<text x="194.8" y="131.1">IN</text>
<text x="201.4" y="130.5" transform="rotate(-90 201.4 130.5)">SW</text>
<text x="203.9" y="130.5" transform="rotate(-90 203.9 130.5)">SW</text>
<text x="207" y="131.1">OUT</text>
<text x="215.4" y="129.9">6</text>
<text x="291.5" y="131.1">C</text>
<text x="188.8" y="135">10</text>
<text x="194.8" y="136.2">NC10</text>
<text x="207" y="133.7">OUT</text>
<text x="207" y="136.2">OUT</text>
<text x="215.4" y="132.4">5</text>
<text x="215.4" y="135">4</text>
<text x="29.7" y="140">1</text>
<text x="29.7" y="142.6">2</text>
<text x="189.9" y="140">7</text>
<text x="194.8" y="141.3">NC7</text>
<text x="208.9" y="141.3">FB</text>
<text x="215.4" y="140">12</text>
<text x="88.1" y="147.7">3</text>
<text x="93" y="148.9">V+</text>
<text x="105.3" y="148.9">VCC</text>
<text x="113.7" y="147.7">15</text>
<text x="189.9" y="145.1">8</text>
<text x="194.8" y="146.4">EN</text>
<text x="88.1" y="150.2">2</text>
<text x="93" y="151.5">C1+</text>
<text x="106" y="151.5">C2+</text>
<text x="113.7" y="150.2">5</text>
<text x="198.8" y="154.1" transform="rotate(-90 198.8 154.1)">PGND</text>
<text x="201.4" y="154.1" transform="rotate(-90 201.4 154.1)">PGND</text>
<text x="203.9" y="154.1" transform="rotate(-90 203.9 154.1)">PGND</text>
<text x="209" y="154.1" transform="rotate(-90 209 154.1)">AGND</text>
<text x="31.7" y="160.4">A</text>
<text x="39.9" y="160.4">K</text>
<text x="88.1" y="157.8">4</text>
<text x="93" y="159.1">C1-</text>
<text x="106.5" y="159.1">C2-</text>
<text x="113.7" y="157.8">6</text>
<text x="197.6" y="159" transform="rotate(-90 197.6 159)">1</text>
<text x="200.1" y="159" transform="rotate(-90 200.1 159)">2</text>
<text x="202.6" y="160.1" transform="rotate(-90 202.6 160.1)">13</text>
<text x="207.7" y="160.1" transform="rotate(-90 207.7 160.1)">11</text>
<text x="87" y="165.5">12</text>
<text x="88.1" y="162.9">1</text>
<text x="93" y="164.2">/en</text>
<text x="93" y="166.8">nc</text>
<text x="105" y="164.2">/shdn</text>
<text x="107.7" y="166.8">nc</text>
<text x="113.7" y="162.9">16</text>
<text x="113.7" y="165.5">10</text>
<text x="31.7" y="170.6">A</text>
<text x="39.9" y="170.6">K</text>
<text x="87" y="170.6">13</text>
<text x="88.1" y="168">8</text>
<text x="88.1" y="173.1">7</text>
<text x="93" y="169.3">R1in</text>
<text x="93" y="171.8">T1out</text>
<text x="104.4" y="169.3">R1out</text>
<text x="105.6" y="171.8">T1in</text>
<text x="113.7" y="168">9</text>
<text x="113.7" y="173.1">14</text>
<text x="113.7" y="170.6">11</text>
<text x="4" y="179.4">D</text>
<text x="93" y="174.4">V-</text>
<text x="105" y="174.4">GND</text>
<text x="201.9" y="178.1">Title</text>
<text x="291.4" y="179.4">D</text>
<text x="201.9" y="185.8">Size</text>
<text x="214.6" y="185.8">Number</text>
<text x="265.5" y="185.8">Revision</text>
<text x="203.2" y="189.6">A4</text>
<text x="201.9" y="193.4">Date:</text>
<text x="201.9" y="195.9">File:</text>
<text x="213.4" y="193.4">2018-2-1</text>
<text x="213.4" y="195.9">E:\engineering\..\ume_r0123.SchDoc</text>
<text x="252.8" y="195.9">Drawn By:</text>
<text x="252.8" y="193.4">Sheet</text>
<text x="259.9" y="193.4">of</text>
<text x="38.3" y="199.8">1</text>
<text x="111.4" y="199.8">2</text>
<text x="184.5" y="199.8">3</text>
<text x="257.7" y="199.8">4</text>
</g>
<g font-size="2.3" fill="#0e0e0e">
<text x="88.7" y="35.8">U1</text>
<text x="153.6" y="37.7">SS34</text>
<text x="203.2" y="38.3">Q1</text>
<text x="220.4" y="39.6">SS34</text>
<text x="221" y="37.7">D1</text>
<text x="236.9" y="39.6">27uH/2.4A</text>
<text x="253.4" y="40.9">0R3</text>
<text x="67.8" y="45.3">100</text>
<text x="253.4" y="42.8">1206</text>
<text x="23.2" y="48.5">CN1</text>
<text x="161.2" y="50.4">104</text>
<text x="168.6" y="51.8">62KF</text>
<text x="203.2" y="53.6">ZC4435</text>
<text x="234" y="50.8">D2</text>
<text x="234" y="53.3">SS34</text>
<text x="270.6" y="50.4">104</text>
<text x="280.8" y="52.3">10v</text>
<text x="280.8" y="50.4">226</text>
<text x="67.8" y="56.8">100</text>
<text x="149.1" y="58.7">25v</text>
<text x="149.1" y="56.8">106</text>
<text x="182.2" y="58.7">104</text>
<text x="194.3" y="57.4">100</text>
<text x="253.4" y="56.8">1206</text>
<text x="253.8" y="54.6">0R3</text>
<text x="280.8" y="54.2">0805</text>
<text x="280.8" y="56.1">X5R</text>
<text x="149.1" y="60.6">1206</text>
<text x="149.1" y="62.5">X7R</text>
<text x="168.6" y="64.5">30KF</text>
<text x="208.8" y="63.8">U2</text>
<text x="34.7" y="66.3">104</text>
<text x="208.8" y="66.3">CN3791</text>
<text x="71.9" y="77.2">0</text>
<text x="23.2" y="79">CN2</text>
<text x="165.1" y="78.4">10k</text>
<text x="47.4" y="89.8">104</text>
<text x="165.1" y="85.4">10k</text>
<text x="211.9" y="84.9">100</text>
<text x="35.3" y="95.5">10k</text>
<text x="63.9" y="91.1">105</text>
<text x="74.5" y="91.7">105</text>
<text x="88.7" y="94.3">stm8s003f3</text>
<text x="152.3" y="93">104</text>
<text x="165.7" y="93">104</text>
<text x="213.4" y="95.5">224</text>
<text x="128.8" y="96.2">4K7</text>
<text x="23.2" y="104.4">CN3</text>
<text x="88.7" y="107">CL7809SS</text>
<text x="89.4" y="105.1">U5</text>
<text x="128.8" y="103.8">4K7</text>
<text x="130.1" y="116.5">105</text>
<text x="184.8" y="119.7">CD75/1.5uh</text>
<text x="23.2" y="123.5">BP1</text>
<text x="89.4" y="125.4">100k</text>
<text x="175.2" y="123.5">104</text>
<text x="206.4" y="122.9">U3</text>
<text x="206.4" y="124.8">MP3422</text>
<text x="23.2" y="128.6">BN1</text>
<text x="154.2" y="130.5">226</text>
<text x="161.9" y="130.5">226</text>
<text x="115.2" y="135.7">0</text>
<text x="154.2" y="135">0805</text>
<text x="154.2" y="133.1">10v</text>
<text x="161.9" y="135">0805</text>
<text x="161.9" y="133.1">10v</text>
<text x="231.8" y="136.9">104</text>
<text x="238.2" y="136.9">105</text>
<text x="35.3" y="139.4">100</text>
<text x="119.2" y="140">104</text>
<text x="222" y="138.3">680KF</text>
<text x="243.3" y="143.2">226</text>
<text x="250.9" y="143.2">226</text>
<text x="258.5" y="143.2">226</text>
<text x="264.3" y="143.2">226</text>
<text x="22.6" y="148.3">CN4</text>
<text x="35.3" y="145.8">100</text>
<text x="78.5" y="147.7">104</text>
<text x="91.3" y="145.1">U4</text>
<text x="169.9" y="148.7">10k</text>
<text x="243.3" y="147">0805</text>
<text x="243.3" y="145.1">10v</text>
<text x="243.3" y="148.9">X5R</text>
<text x="250.9" y="147">0805</text>
<text x="250.9" y="145.1">10v</text>
<text x="250.9" y="148.9">X5R</text>
<text x="258.5" y="148.9">0805</text>
<text x="258.5" y="145.1">10v</text>
<text x="258.5" y="147">X5R X5R</text>
<text x="264.3" y="148.9">0805</text>
<text x="264.3" y="145.1">10v</text>
<text x="34" y="155.9">LED2 充电指示</text>
<text x="77.9" y="155.3">104</text>
<text x="121.8" y="155.3">104</text>
<text x="186.4" y="153.5">100k</text>
<text x="221.7" y="150.9">150KF</text>
<text x="229.7" y="151">820KF</text>
<text x="133" y="158.6">10k</text>
<text x="175.2" y="160.4">104</text>
<text x="19.8" y="163.9">1k</text>
<text x="133" y="171.3">100k</text>
<text x="19.8" y="174.1">4k7</text>
<text x="35.3" y="175.9">LED1 MCU工作指示</text>
<text x="91.3" y="178.2">sp3220</text>
<text x="101.2" y="185.8">104</text>
</g>
<g font-size="2.3" fill="#262626">
<text x="153.1" y="34.1" transform="rotate(-90 153.1 34.1)">spp</text>
<text x="41.8" y="39.6">data</text>
<text x="42.9" y="37.1">bat</text>
<text x="41.3" y="44.7">reset</text>
<text x="61.4" y="47.2">uart_tx</text>
<text x="75.4" y="42.1">led2</text>
<text x="130.8" y="42.1">down</text>
<text x="131.3" y="47.2">chrg</text>
<text x="282" y="44.7">bat</text>
<text x="61.3" y="52.3">uart_rx</text>
<text x="130.8" y="52.3">data</text>
<text x="74.3" y="57.4">reset</text>
<text x="131.7" y="62.5">dce</text>
<text x="40.3" y="70.1">txd</text>
<text x="40.6" y="67.6">vp</text>
<text x="63.2" y="70.1">bat</text>
<text x="76.3" y="67.6">cc</text>
<text x="131.1" y="67.6">shdn</text>
<text x="40.2" y="72.7">rxd</text>
<text x="131.3" y="77.7">led1</text>
<text x="132" y="82.8">scl</text>
<text x="148.6" y="82.8">down</text>
<text x="149.1" y="80.3">chrg</text>
<text x="131.8" y="87.9">sda</text>
<text x="53.4" y="93">cc</text>
<text x="52.8" y="98.1">spp</text>
<text x="144.6" y="98.1">bat</text>
<text x="107.4" y="110.8">reset</text>
<text x="149.7" y="118.4">bat</text>
<text x="40.3" y="123.5">bat</text>
<text x="103.9" y="128.6">bat</text>
<text x="274.6" y="131.1">vp</text>
<text x="52.9" y="143.8">sda</text>
<text x="53.2" y="141.3">scl</text>
<text x="132.7" y="149.1" transform="rotate(-90 132.7 149.1)">shdn</text>
<text x="154.6" y="146.4">dce</text>
<text x="22.5" y="154">bat</text>
<text x="47.4" y="161.6">led2</text>
<text x="47.4" y="171.8">led1</text>
<text x="75.8" y="169.3">rxd</text>
<text x="75.9" y="171.8">txd</text>
<text x="122.4" y="169.3">uart_rx</text>
<text x="122.5" y="171.8">uart_tx</text>
</g>
<text font-size="2.3" fill="#4c4c4c" x="154.2" y="35.8">D3</text>
<g font-size="2.2">
<text x="16.5" y="32.2">调试接口</text>
<text x="11.2" y="90">充电接口</text>
<text x="17.5" y="118.6">电芯接口</text>
</g>
</svg>
